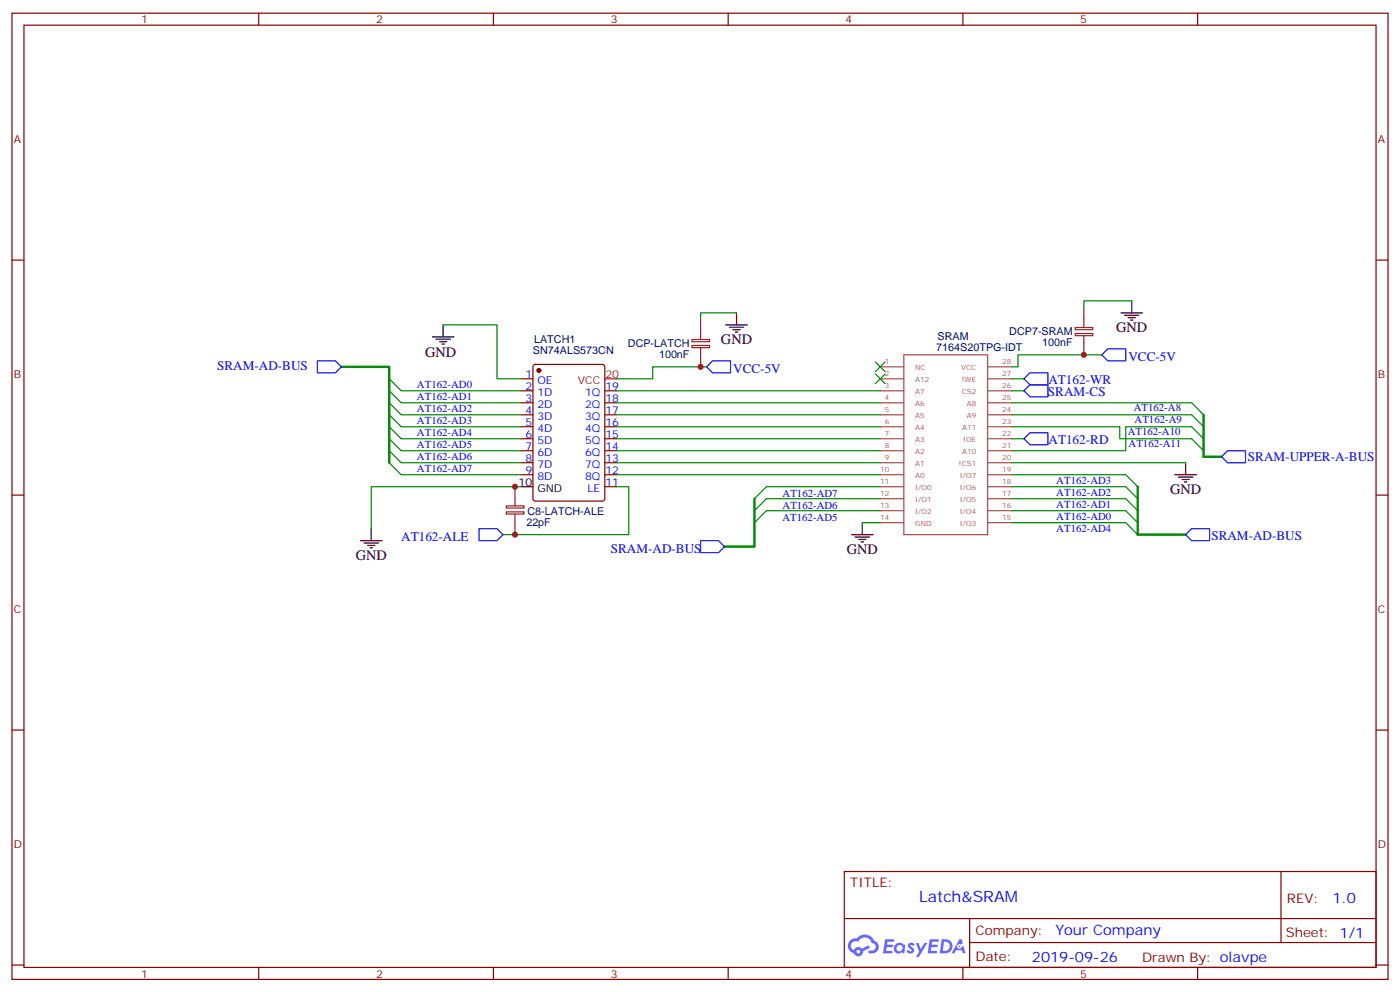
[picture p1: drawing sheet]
<svg xmlns="http://www.w3.org/2000/svg" width="412mm" height="292mm" viewBox="0 0 412 292" stroke-linecap="round" stroke-linejoin="round" font-family="sans-serif">
<path d="M100.5 107.9h14.2v28.3M354.5 122.1v12.3h5.3M222.2 146.8v14.1h-8.8M335.1 143.2v14.1h14.1" fill="none" stroke="#008700" stroke-width=".71"/>
<g fill="none" stroke="#870000" stroke-width=".35">
<path d="M3.5 3.9h405.4v284.3h-405.4zM7.1 7.4h398.2v277.3h-398.2zM76.2 3.9v3.5M145.3 3.9v3.5M214.5 3.9v3.5M283.6 3.9v3.5M352.8 3.9v3.5M3.5 76.6h3.6M405.3 76.6h3.6M3.5 145.7h3.6M405.3 145.7h3.6M3.5 214.8h3.6"/>
<path d="M405.3 214.8h3.6M248.7 256.5h156.6v28.2h-156.6zM377.3 256.5v20.9M248.7 270.3h156.5M285.6 277.4h119.6M285.6 270.3v14.1M3.5 284h3.6M76.2 284.7v3.5M145.3 284.7v3.5M214.5 284.7v3.5M283.6 284.7v3.5M352.8 284.7v3.5"/>
<path d="M405.3 284h3.6"/>
</g>
<g fill="#5487ff">
<path d="M267.7 277.6a1.22 1.22 0 0 1 1.7 .3l-.4 .6a.47 .47 0 0 0-.3-.4 .47 .47 0 0 0-.5 .2l.1 .2a1.14 1.14 0 0 1 .8 1.8 1.14 1.14 0 0 1-1.9-.1l-.2-.1 .5-.6 .7 .4a.29 .29 0 0 0 .3-.2 .29 .29 0 0 0-.2-.3 1.04 1.04 0 0 1-.6-1.8z"/>
<path d="M260.7 276.4h2.4l.3 .2-.2 .5h-1.8l-.1 .9h1.5l.3 .4-.3 .3h-1.6l-.2 1.1 1.7 .1 .2 .3-.2 .3-2.6 .1z"/>
<path d="M273.8 276.4h2.4l.3 .2-.1 .5h-1.8l-.2 .9h1.6l.3 .4-.4 .3h-1.6l-.1 1.1 1.7 .1 .2 .3-.2 .3h-2.6z"/>
<path d="M282.6 276.4h.7l.3 1.3-.6 .3a.69 .69 0 0 0-1 .2 .69 .69 0 0 0 .4 1 .69 .69 0 0 0 .9-.6l.5-.3 .6 2.2h-.8l-.2-.8h-1.8l-.5 .8h-.8z"/>
<path d="M269.8 277.5h.8l.6 1.8 1.1-1.8h.9l-2.6 4.2h-.8l.9-1.6z"/>
<path d="M277.4 276.4l-.6 4.2h1.3a2.11 2.11 0 0 0 2.5-2.2 2.11 2.11 0 0 0-2.5-2zM278.1 277.1a1.39 1.39 0 0 1 1.7 1.5 1.39 1.39 0 0 1-1.8 1.2h-.3z"/>
<path d="M263.7 278a1.54 1.54 0 0 0-.1 2.2 1.54 1.54 0 0 0 2.2 .1l.6 .3 .3-2.3-.2-.3h-.4a1.49 1.49 0 0 0-2.4 0zM264 279a.94 .94 0 0 1 1.8 0 .94 .94 0 0 1-1.8 0z"/>
<path d="M250.4 276.8a2.18 2.18 0 0 0 1.1 3.7 1.44 1.44 0 0 0 1.6 .9 1.44 1.44 0 0 0 1.2-1.5l2-1-.5-.7-1.9 1a1.47 1.47 0 0 0-2.4 .4 1.39 1.39 0 0 1-.7-1.9 1.39 1.39 0 0 1 2-.5 2.12 2.12 0 0 1 2.2-1.3 2.12 2.12 0 0 1 1.9 1.7 1.14 1.14 0 0 1 1.1 1.4 1.14 1.14 0 0 1-1.7 .7 .43 .43 0 0 0-.5 .4 .43 .43 0 0 0 .4 .5 1.98 1.98 0 0 0 2.5-1.3 1.98 1.98 0 0 0-1.2-2.5 3.1 3.1 0 0 0-5.3-.7l-.9 .1zM252.3 280.1a.55 .55 0 0 1 1.1 0 .55 .55 0 0 1-1.1 0z"/>
<circle cx="282.6" cy="278.5" r=".26"/>
</g>
<path d="M203.8 99.9h5.2v.6h-5.2zM206.4 93.8v6M316.7 96.4h5.2v.6h-5.2zM316.7 98.1h5.2v.7h-5.2zM319.3 90.3v6M319.3 98.8v5.6M203.8 101.7h5.2v.6h-5.2zM206.4 102.3v5.6M149.2 150.6h5.1v.7h-5.1zM149.2 148.9h5.1v.6h-5.1zM151.7 143.2v5.7M151.7 151.3v6" fill="none" stroke="#8c2424" stroke-width=".35"/>
<g fill="none" stroke="#870000" stroke-width=".35">
<path d="M153.5 111.5h3.5M153.5 115h3.5M153.5 118.5h3.5M157.2 107.5l.5-.3h19.7l.7 .5 .1 39.1-.5 .6-20 .1-.7-.5v-39.1zM178.2 115h3.5M178.2 118.5h3.5M153.5 122.1h3.5M153.5 125.6h3.5M153.5 129.1h3.5M153.5 132.6h3.5M153.5 136.2h3.5M153.5 139.7h3.5"/>
<path d="M178.2 122.1h3.5M178.2 125.6h3.5M178.2 129.1h3.5M178.2 132.6h3.5M178.2 136.2h3.5M178.2 139.7h3.5M178.2 143.2h3.5"/>
</g>
<circle cx="158.7" cy="109" r=".53" fill="#870000" stroke="#870000" stroke-width=".35"/>
<g fill="none" stroke="#000" stroke-width=".35">
<path d="M127.4 99.1h6.3M128.4 99.8h4.2M130.5 95.6v3.5M213.8 95.6h6.3M214.8 96.3h4.3M215.9 97h2.1M216.6 97.7h.7M217 92.1v3.5M330.2 92.1h6.3M331.3 92.8h4.2M332.3 93.5h2.1M333 94.2h.7"/>
<path d="M333.4 88.5v3.6M129.5 100.5h2.1M130.2 101.2h.7M346.1 139.7h6.3M349.2 136.2v3.5M106.2 159.1h6.3M107.2 159.8h4.3M109.4 155.6v3.5M153.5 143.2h3.5M250.8 157.3h6.4M251.9 158h4.2M252.9 158.8h2.2"/>
<path d="M253.6 159.5h.8M254 153.8v3.5M347.1 140.4h4.3M348.2 141.1h2.1M348.9 141.8h.7M108.3 160.5h2.1M109 161.2h.7"/>
</g>
<path d="M178.2 111.5h3.5" fill="none" stroke="#f00" stroke-width=".35"/>
<g fill="none" stroke="#a64a4a" stroke-width=".35">
<path d="M259.3 107.9h6.9M259.3 111.5h6.9M259.3 115h6.9M259.3 118.5h6.9M266.2 104.4h24.7v52.9h-24.7zM291.2 107.9h6.9M291.2 111.5h6.9M291.2 115h6.9M291.2 118.5h6.9M259.3 122.1h6.9M259.3 125.6h6.9M259.3 129.1h6.9"/>
<path d="M259.3 132.6h6.9M259.3 136.2h6.9M259.3 139.7h6.9M291.2 122.1h6.9M291.2 125.6h6.9M291.2 129.1h6.9M291.2 132.6h6.9M291.2 136.2h6.9M291.2 139.7h6.9M259.3 143.2h6.9M259.3 146.8h6.9M259.3 150.3h6.9"/>
<path d="M259.3 153.8h6.9M291.2 143.2h6.9M291.2 146.8h6.9M291.2 150.3h6.9M291.2 153.8h6.9"/>
</g>
<path d="M93.5 106.2h5.3l1.7 1.7-1.7 1.8h-5.3zM209.9 106.2h5.3v3.5h-5.3l-1.8-1.8zM301.6 111.5l1.8-1.8h5.3v3.5h-5.3zM303.4 113.2h5.3v3.6h-5.3l-1.8-1.8zM326.3 102.7h5.3v3.5h-5.3l-1.7-1.8zM303.4 127.4h5.3v3.5h-5.3l-1.8-1.8zM361.6 132.6h5.3v3.6h-5.3l-1.8-1.8zM141.1 155.6h5.3l1.8 1.7-1.8 1.8h-5.3zM206.4 159.1h5.3l1.7 1.8-1.7 1.7h-5.3zM351 155.6h5.3v3.5h-5.3l-1.8-1.8z" fill="none" stroke="#00f" stroke-width=".35"/>
<g fill="none" stroke="#008700" stroke-width=".35">
<path d="M130.5 95.6h15.9v15.9h7.1M217 92.1h-10.6v1.7M333.4 88.5h-14.1v1.8M118.2 118.5h35.3M118.2 115h35.3M181.7 118.5h77.6M181.7 115h77.6M208.1 107.9h-15.8v3.6h-10.6M298.1 118.5h52.9M298.1 115h3.5M298.1 111.5h3.5M324.6 104.4h-24.7v3.5h-1.8"/>
<path d="M118.2 139.7h35.3M118.2 136.2h35.3M118.2 132.6h35.3M118.2 129.1h35.3M118.2 125.6h35.3M118.2 122.1h35.3M181.7 139.7h77.6M181.7 136.2h77.6M181.7 132.6h77.6M181.7 129.1h77.6M181.7 125.6h77.6M181.7 122.1h77.6"/>
<path d="M298.1 125.6h31.7v3.5h21.2M298.1 122.1h52.9M298.1 139.7h33.5M298.1 136.2h51.1M298.1 129.1h3.5M351 125.6h-19.4v7h-33.5M153.5 143.2h-44.1v12.4M181.7 143.2h3.5v14.1h-37M225.8 143.2h33.5M225.8 146.8h33.5M225.8 150.3h33.5M254 153.8h5.3"/>
<path d="M298.1 143.2h33.5M298.1 146.8h33.5M298.1 150.3h33.5M298.1 153.8h33.5"/>
</g>
<g fill="#c00">
<circle cx="151.7" cy="143.2" r=".88"/>
<circle cx="151.7" cy="157.3" r=".88"/>
<circle cx="319.3" cy="104.4" r=".88"/>
<circle cx="206.4" cy="107.9" r=".88"/>
</g>
<g fill="none" stroke="#008700" stroke-width=".35">
<path d="M114.7 111.5l3.5 3.5M114.7 115l3.5 3.5M114.7 118.5l3.5 3.6M351 118.5l3.5 3.6M114.7 122.1l3.5 3.5M114.7 125.6l3.5 3.5M114.7 129.1l3.5 3.5M114.7 132.6l3.5 3.6M114.7 136.2l3.5 3.5M331.6 139.7l3.5 3.5M351 129.1l3.5 3.5M351 125.6l3.5 3.5"/>
<path d="M351 122.1l3.5 3.5M225.8 143.2l-3.6 3.6M225.8 146.8l-3.6 3.5M225.8 150.3l-3.6 3.5M331.6 153.8l3.5 3.5M331.6 150.3l3.5 3.5M331.6 146.8l3.5 3.5M331.6 143.2l3.5 3.6"/>
</g>
<g fill="#c00" stroke="#008700" stroke-width=".35">
<path d="M257.9 110.1l2.8 2.8zM260.7 110.1l-2.8 2.8z"/>
<path d="M257.9 106.5l2.8 2.9zM260.7 106.5l-2.8 2.9z"/>
</g>
<text font-size="4.6" fill="#00f" x="270.8" y="265.5">Latch&amp;SRAM</text>
<g font-size="4.2">
<text x="212.4" y="101.2">GND</text>
<text x="328.8" y="97.7">GND</text>
<text x="125.2" y="104.9">GND</text>
<text x="344.7" y="145.3">GND</text>
<text x="104.8" y="164.7">GND</text>
<text x="249.4" y="163">GND</text>
</g>
<g font-size="4.2" fill="#00f">
<text x="392.5" y="265.7">1.0</text>
<text x="310.9" y="275.3">Your Company</text>
<text x="304" y="283.1">2019-09-26</text>
</g>
<g font-size="3.9" fill="#00f">
<text x="332.4" y="106.3">VCC-5V</text>
<text x="64" y="109">SRAM-AD-BUS</text>
<text x="216" y="109.9">VCC-5V</text>
<text x="308.8" y="113.1">AT162-WR</text>
<text x="308.7" y="116.6">SRAM-CS</text>
<text x="308.9" y="130.7">AT162-RD</text>
<text x="367.6" y="135.6">SRAM-UPPER-A-BUS</text>
<text x="118.2" y="159.1">AT162-ALE</text>
<text x="356.8" y="158.9">SRAM-AD-BUS</text>
<text x="179.9" y="162.7">SRAM-AD-BUS</text>
</g>
<g font-size="3.9" fill="#800">
<text x="250.5" y="261.1">TITLE:</text>
<text x="379.1" y="265.7">REV:</text>
<text x="287.4" y="275.3">Company:</text>
<text x="378.7" y="275.9">Sheet: 1/1</text>
<text x="287.4" y="282.9">Date:</text>
<text x="336.4" y="283">Drawn By: olavpe</text>
</g>
<g font-size="3.2" fill="#800">
<text x="41.6" y="6.9">1</text>
<text x="110.8" y="6.9">2</text>
<text x="179.9" y="6.9">3</text>
<text x="249.1" y="6.9">4</text>
<text x="318.2" y="6.9">5</text>
<text x="4.1" y="42">A</text>
<text x="405.9" y="42">A</text>
<text x="4.1" y="111.1">B</text>
<text x="405.9" y="111.1">B</text>
<text x="4.1" y="180.3">C</text>
<text x="405.9" y="180.3">C</text>
<text x="4.1" y="249.4">D</text>
<text x="405.9" y="249.4">D</text>
<text x="41.6" y="287.7">1</text>
<text x="110.8" y="287.7">2</text>
<text x="179.9" y="287.7">3</text>
<text x="249.1" y="287.7">4</text>
<text x="318.2" y="287.7">5</text>
</g>
<g font-size="3.2" fill="#000080">
<text x="157.3" y="100.9">LATCH1</text>
<text x="276.2" y="100.2">SRAM</text>
<text x="297.3" y="98.5">DCP7-SRAM</text>
<text x="307" y="101.7">100nF</text>
<text x="157" y="104">SN74ALS573CN</text>
<text x="185" y="102">DCP-LATCH</text>
<text x="194.1" y="105.3">100nF</text>
<text x="275.8" y="103.4">7164S20TPG-IDT</text>
<text x="155" y="154.7">22pF</text>
<text x="155.4" y="151.5">C8-LATCH-ALE</text>
</g>
<g font-size="3.2" fill="#00f">
<text x="154.8" y="111.1">1</text>
<text x="158.3" y="112.9">OE</text>
<text x="122.8" y="117.8">AT162-AD1</text>
<text x="122.8" y="114.2">AT162-AD0</text>
<text x="154.8" y="114.7">2</text>
<text x="154.8" y="118.2">3</text>
<text x="158.3" y="116.4">1D</text>
<text x="158.3" y="119.9">2D</text>
<text x="172.3" y="119.9">2Q</text>
<text x="172.3" y="116.4">1Q</text>
<text x="178.3" y="118.2">18</text>
<text x="178.3" y="114.7">19</text>
<text x="122.8" y="124.8">AT162-AD3</text>
<text x="122.8" y="121.3">AT162-AD2</text>
<text x="154.8" y="121.7">4</text>
<text x="154.8" y="125.2">5</text>
<text x="158.3" y="123.5">3D</text>
<text x="172.3" y="123.5">3Q</text>
<text x="178.3" y="125.2">16</text>
<text x="178.3" y="121.7">17</text>
<text x="334" y="120.9">AT162-A8</text>
<text x="334.2" y="124.5">AT162-A9</text>
<text x="122.8" y="131.9">AT162-AD5</text>
<text x="122.8" y="128.4">AT162-AD4</text>
<text x="154.8" y="128.8">6</text>
<text x="158.3" y="127">4D</text>
<text x="158.3" y="130.5">5D</text>
<text x="172.3" y="130.5">5Q</text>
<text x="172.3" y="127">4Q</text>
<text x="178.3" y="128.8">15</text>
<text x="332.2" y="128">AT162-A10</text>
<text x="332.5" y="131.5">AT162-A11</text>
<text x="122.8" y="135.4">AT162-AD6</text>
<text x="154.8" y="132.3">7</text>
<text x="154.8" y="135.8">8</text>
<text x="158.3" y="134.1">6D</text>
<text x="158.3" y="137.6">7D</text>
<text x="172.3" y="137.6">7Q</text>
<text x="172.3" y="134.1">6Q</text>
<text x="178.3" y="135.8">13</text>
<text x="178.3" y="132.3">14</text>
<text x="122.8" y="138.9">AT162-AD7</text>
<text x="154.8" y="139.3">9</text>
<text x="158.3" y="141.1">8D</text>
<text x="172.3" y="141.1">8Q</text>
<text x="178.3" y="142.9">11</text>
<text x="178.3" y="139.3">12</text>
<text x="311.2" y="142.6">AT162-AD3</text>
<text x="173.1" y="144.6">LE</text>
<text x="230.5" y="149.9">AT162-AD6</text>
<text x="230.5" y="146.3">AT162-AD7</text>
<text x="311.2" y="146.1">AT162-AD2</text>
<text x="311.2" y="149.6">AT162-AD1</text>
<text x="230.5" y="153.4">AT162-AD5</text>
<text x="311.2" y="153.1">AT162-AD0</text>
<text x="311.2" y="156.7">AT162-AD4</text>
</g>
<g font-size="3.2" fill="#f00">
<text x="170.2" y="112.9">VCC</text>
<text x="178.3" y="111.1">20</text>
</g>
<g font-size="3.2">
<text x="152.8" y="142.9">10</text>
<text x="158.3" y="144.6">GND</text>
</g>
<g font-size="2.1" fill="#a54b4b">
<text x="260.6" y="107.3">1</text>
<text x="295.2" y="107.3">28</text>
<text x="260.6" y="110.8">2</text>
<text x="269.6" y="109">NC</text>
<text x="269.6" y="112.5">A12</text>
<text x="283.2" y="109">VCC</text>
<text x="283.3" y="112.5">!WE</text>
<text x="295.2" y="110.8">27</text>
<text x="260.6" y="114.3">3</text>
<text x="260.6" y="117.8">4</text>
<text x="269.6" y="116">A7</text>
<text x="269.6" y="119.6">A6</text>
<text x="283.3" y="116">CS2</text>
<text x="284.8" y="119.6">A8</text>
<text x="295.2" y="114.3">26</text>
<text x="295.2" y="117.8">25</text>
<text x="260.6" y="121.4">5</text>
<text x="260.6" y="124.9">6</text>
<text x="269.6" y="123.1">A5</text>
<text x="284.8" y="123.1">A9</text>
<text x="295.2" y="121.4">24</text>
<text x="295.2" y="124.9">23</text>
<text x="260.6" y="128.4">7</text>
<text x="260.6" y="131.9">8</text>
<text x="269.6" y="126.6">A4</text>
<text x="269.6" y="130.2">A3</text>
<text x="283.4" y="126.6">A11</text>
<text x="283.7" y="130.2">!OE</text>
<text x="295.2" y="128.4">22</text>
<text x="295.2" y="131.9">21</text>
<text x="260.6" y="135.5">9</text>
<text x="269.6" y="133.7">A2</text>
<text x="269.6" y="137.2">A1</text>
<text x="282.5" y="137.2">!CS1</text>
<text x="283.4" y="133.7">A10</text>
<text x="295.2" y="135.5">20</text>
<text x="259.3" y="139">10</text>
<text x="259.3" y="142.5">11</text>
<text x="269.6" y="140.7">A0</text>
<text x="282.7" y="140.7">I/O7</text>
<text x="295.2" y="139">19</text>
<text x="295.2" y="142.5">18</text>
<text x="259.3" y="146.1">12</text>
<text x="259.3" y="149.6">13</text>
<text x="269.6" y="144.3">I/O0</text>
<text x="269.6" y="147.8">I/O1</text>
<text x="282.7" y="144.3">I/O6</text>
<text x="282.7" y="147.8">I/O5</text>
<text x="295.2" y="146.1">17</text>
<text x="295.2" y="149.6">16</text>
<text x="259.3" y="153.1">14</text>
<text x="269.6" y="151.3">I/O2</text>
<text x="269.6" y="154.9">GND</text>
<text x="282.7" y="151.3">I/O4</text>
<text x="282.7" y="154.9">I/O3</text>
<text x="295.2" y="153.1">15</text>
</g>
</svg>
